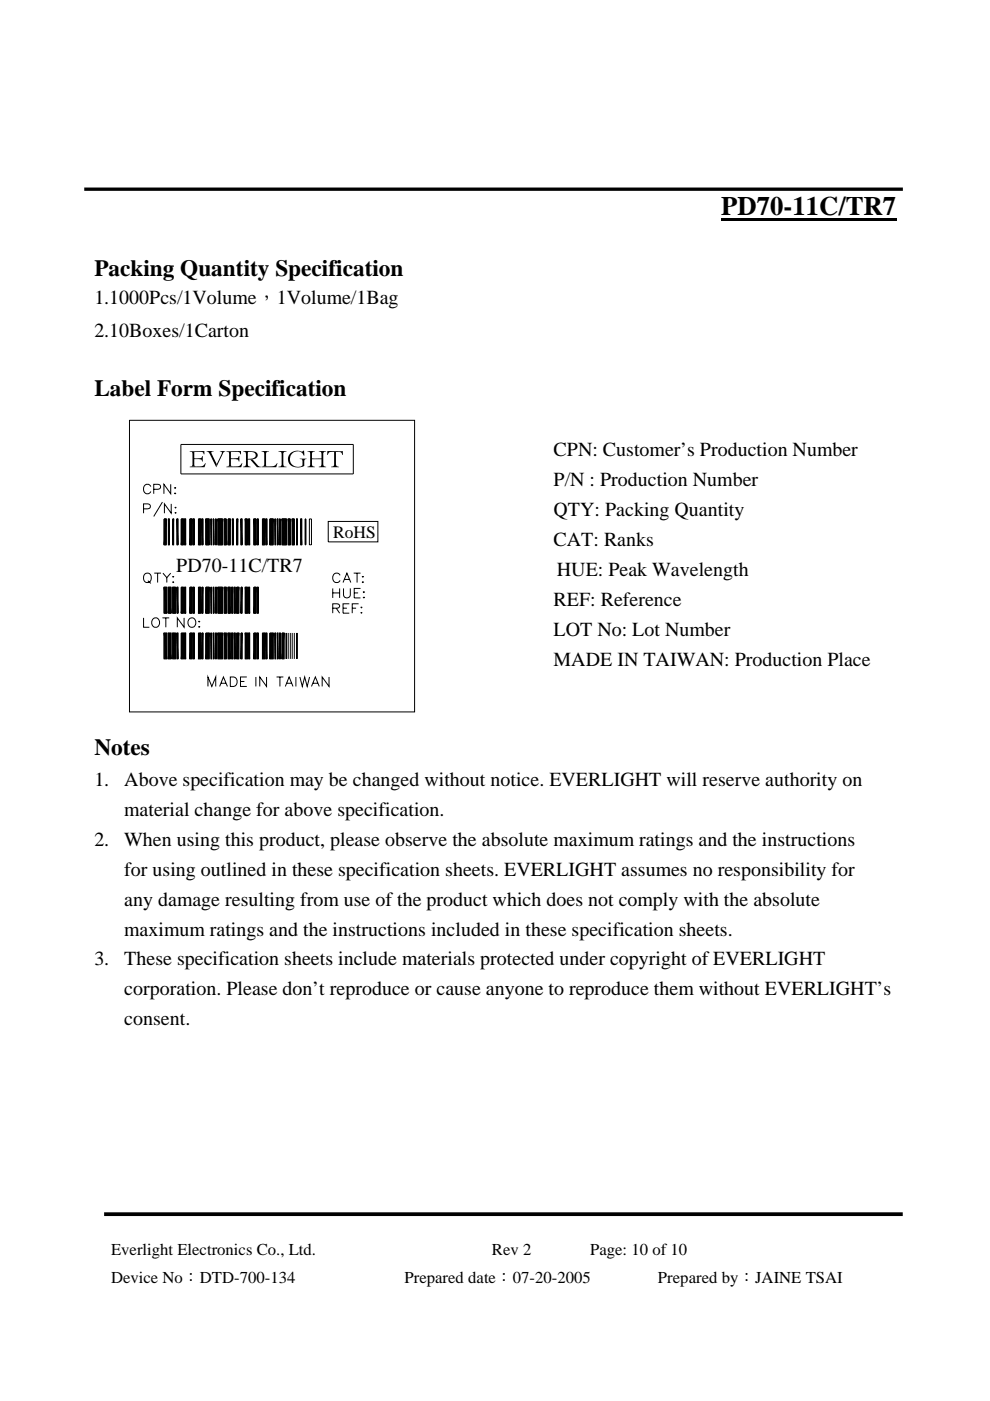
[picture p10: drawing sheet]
<svg xmlns="http://www.w3.org/2000/svg" width="210mm" height="297mm" viewBox="0 0 210 297" stroke-linecap="round" stroke-linejoin="round" font-family="sans-serif">
<path d="M22.1 257.4h169.3" fill="none" stroke="#000" stroke-width=".79" stroke-linecap="butt"/>
<path d="M22.1 86h69.1v69.8h-69.1z" fill="#fff"/>
<g fill="none" stroke="#000" stroke-width=".44">
<path d="M35 110v5.5M38.7 110v5.5M40.5 110v5.5M42.3 110v5.5M47.8 110v5.5M48.6 110v5.5M52.2 110v5.5M54 110v5.5M55.9 110v5.5M61.3 110v5.5M62.2 110v5.5M38.7 124.5v5.5"/>
<path d="M38.7 134.2v5.5M40.5 124.5v5.5M40.5 134.2v5.5M42.3 124.5v5.5M42.3 134.2v5.5M47.8 124.5v5.5M47.8 134.2v5.5M48.6 124.5v5.5M48.6 134.2v5.5M50.4 124.5v5.5M50.4 134.2v5.5M52.2 124.5v5.5"/>
<path d="M52.2 134.2v5.5M54 124.5v5.5M54 134.2v5.5M55.9 134.2v5.5"/>
</g>
<g fill="none" stroke="#000" stroke-width=".21">
<path d="M27.5 89.1h60.4v61.8h-60.4zM38.4 94.2h36.5v6.3h-36.5zM30.4 107.9l1.3-.1a.5 .5 0 0 0 .1-.8l-.5-.2h-.9v2M32 103.2a.86 .86 0 0 0-1.2-.4 .86 .86 0 0 0-.4 1.1 .8 .8 0 0 0 .7 .8 .8 .8 0 0 0 .9-.5M32.6 103.7l1.2-.1a.5 .5 0 0 0 .1-.7l-.4-.2h-.9v2M34.4 106.4l-1.8 3.1M34.8 110h.4l-.4 5.5zM34.8 110v5.5h.4v-5.5M34.8 110h.4M35.2 110v5.5h-.4zM35.7 110h.2v5.5zM35.7 110l.2 5.5h-.2z"/>
<path d="M35.7 110v5.5h.2M35.7 110h.2v5.5M35.8 110v5.5M36.2 102.7v2l-1.4-2v2M36.3 106.8v2l-1.4-2v2M36.6 110h.2l-.2 5.5zM36.6 110v5.5h.2v-5.5M36.6 110h.2M36.7 110v5.5M36.8 110v5.5h-.2zM37 103.4h.2zM37 104.6h.2z"/>
<path d="M37.1 107.6h.2zM37.1 108.7h.2zM37.5 110h.2v5.5zM37.5 110l.2 5.5h-.2zM37.5 110h.2v5.5M37.5 110v5.5h.2M37.6 110v5.5M38.4 110h.5l-.5 5.5zM38.4 110v5.5h.5v-5.5M38.4 110h.5M38.9 110v5.5h-.5zM39.1 110h.2v5.5z"/>
<path d="M39.1 110l.2 5.5h-.2zM39.1 110h.2v5.5M39.1 110v5.5h.2M39.2 110v5.5M40.3 110h.4l-.4 5.5zM40.3 110v5.5h.4v-5.5M40.3 110h.4M40.7 110v5.5h-.4zM41 110h.2v5.5zM41 110l.2 5.5h-.2zM41 110h.2v5.5M41 110v5.5h.2"/>
<path d="M41.1 110v5.5M42.1 110h.4l-.4 5.5zM42.1 110v5.5h.4v-5.5M42.1 110h.4M42.5 110v5.5h-.4zM42.8 110h.2v5.5zM42.8 110l.2 5.5h-.2zM42.8 110h.2v5.5M42.8 110v5.5h.2M42.9 110v5.5M43.6 110h.7v5.5zM43.6 110l.7 5.5h-.7z"/>
<path d="M43.6 110h.7v5.5M43.6 110v5.5h.7M44.7 110l.2 5.5zM44.7 110v5.5l.2-5.5M44.7 110h.2M44.8 110v5.5M45.2 110l.1 5.5zM45.2 110v5.5l.1-5.5M45.2 110h.1M45.3 110v5.5M45.7 110l.1 5.5zM45.7 110v5.5l.1-5.5"/>
<path d="M45.7 110h.1M45.8 110v5.5M46.2 110h1v5.5zM46.2 110l1 5.5h-1zM46.2 110h1v5.5M46.2 110v5.5h1M47.5 110l.5 5.5h-.5zM47.5 110h.5v5.5zM47.5 110v5.5h.5v-5.5M47.5 110h.5M48.4 110h.4l-.4 5.5zM48.4 110v5.5h.4v-5.5"/>
<path d="M48.4 110h.4M48.8 110v5.5h-.4zM49.3 110h.2v5.5zM49.3 110l.2 5.5h-.2zM49.3 110v5.5h.2M49.3 110h.2v5.5M49.4 110v5.5M50.2 110h.2l-.2 5.5zM50.2 110v5.5h.2v-5.5M50.2 110h.2M50.3 110v5.5M50.4 110v5.5h-.2z"/>
<path d="M51.1 110h.2v5.5zM51.1 110l.2 5.5h-.2zM51.1 110h.2v5.5M51.1 110v5.5h.2M51.2 110v5.5M52 110l.5 5.5h-.5zM52 110h.5v5.5zM52 110v5.5h.5v-5.5M52 110h.5M52.7 110h.2v5.5zM52.7 110l.2 5.5h-.2zM52.7 110h.2v5.5"/>
<path d="M52.7 110v5.5h.2M52.8 110v5.5M53.8 110l.5 5.5h-.5zM53.8 110h.5v5.5zM53.8 110v5.5h.5v-5.5M53.8 110h.5M54.5 110h.2v5.5zM54.5 110l.2 5.5h-.2zM54.5 110h.2v5.5M54.5 110v5.5h.2M54.6 110v5.5M55.6 110h.5l-.5 5.5z"/>
<path d="M55.6 110v5.5h.5v-5.5M55.6 110h.5M56.1 110v5.5h-.5zM56.4 110h.2v5.5zM56.4 110l.2 5.5h-.2zM56.4 110v5.5h.2M56.4 110h.2v5.5M56.5 110v5.5M57.2 110h.7l-.7 5.5zM57.2 110v5.5h.7v-5.5M57.2 110h.7M57.9 110v5.5h-.7z"/>
<path d="M58.3 110l.1 5.5zM58.3 110v5.5l.1-5.5M58.3 110h.1M58.4 110v5.5M58.8 110h.1v5.5zM58.8 110l.1 5.5h-.1zM58.8 110v5.5h.1M58.8 110h.1v5.5M58.9 110v5.5M59.3 110l.1 5.5zM59.3 110v5.5l.1-5.5M59.3 110h.1"/>
<path d="M59.4 110v5.5M59.8 110h.9v5.5zM59.8 110l.9 5.5h-.9zM59.8 110v5.5h.9M59.8 110h.9v5.5M61.1 110l.5 5.5h-.5zM61.1 110h.5v5.5zM61.1 110v5.5h.5v-5.5M61.1 110h.5M62 110l.4 5.5h-.4zM62 110h.4v5.5zM62 110v5.5h.4v-5.5"/>
<path d="M62 110h.4M62.9 110h.2v5.5zM62.9 110l.2 5.5h-.2zM62.9 110v5.5h.2M62.9 110h.2v5.5M63 110v5.5M63.8 110h.2v5.5zM63.8 110l.2 5.5h-.2zM63.8 110v5.5h.2M63.8 110h.2v5.5M63.9 110v5.5M64.7 110h.2v5.5h-.2z"/>
<path d="M65.6 110h.4v5.5h-.4zM69.6 110.6h10.5v4.3h-10.5zM30.4 131v2h1.3M30.6 121.8a.95 .95 0 0 1 1.4 .1 .95 .95 0 0 1-.1 1.3 .95 .95 0 0 1-1.4-.1 .95 .95 0 0 1 .1-1.3zM31.3 123.1l.7 .6M32.4 131.3a.94 .94 0 0 1 1.3 .1 .94 .94 0 0 1-.1 1.3 .94 .94 0 0 1-1.3-.1 .94 .94 0 0 1 .1-1.3zM32.7 121.5h1.4M33.4 121.5v2M34.4 131h1.5M34.5 121.5l.9 1 .8-1M34.8 124.5h.6v5.5zM34.8 124.5l.6 5.5h-.6z"/>
<path d="M34.8 134.2h.6v5.5zM34.8 134.2l.6 5.5h-.6zM34.8 124.5h.6v5.5M34.8 124.5v5.5h.6M34.8 134.2v5.5M35.2 131v2M35.4 122.5v1M35.4 134.2v5.5M35.7 124.5h.6v5.5zM35.7 124.5l.6 5.5h-.6zM35.7 134.2h.6v5.5zM35.7 134.2l.6 5.5h-.6z"/>
<path d="M35.7 124.5h.6v5.5M35.7 124.5v5.5h.6M35.7 134.2v5.5M36.3 134.2v5.5M36.6 124.5h.6v5.5zM36.6 124.5l.6 5.5h-.6zM36.6 134.2h.6v5.5zM36.6 134.2l.6 5.5h-.6zM36.6 124.5h.6v5.5M36.6 124.5v5.5h.6M36.6 134.2v5.5M36.7 122.2v.2z"/>
<path d="M36.7 123.3v.2zM37.2 134.2v5.5M37.5 124.5h.2v5.5zM37.5 124.5l.2 5.5h-.2zM37.5 134.2h.2v5.5zM37.5 134.2l.2 5.5h-.2zM37.5 124.5h.2v5.5M37.5 124.5v5.5h.2M37.5 134.2v5.5M37.6 124.5v5.5M37.6 134.2v5.5M37.7 134.2v5.5"/>
<path d="M38.4 124.5h.5l-.5 5.5zM38.4 134.2h.5l-.5 5.5zM38.4 124.5v5.5h.5v-5.5M38.4 134.2v5.5M38.4 124.5h.5M38.9 124.5v5.5h-.5zM38.9 134.2v5.5h-.5zM38.9 134.2v5.5M39 131v2l-1.4-2v2M39.1 124.5h.2v5.5zM39.1 124.5l.2 5.5h-.2zM39.1 134.2h.2v5.5z"/>
<path d="M39.1 134.2l.2 5.5h-.2zM39.1 124.5h.2v5.5M39.1 124.5v5.5h.2M39.1 134.2v5.5M39.2 124.5v5.5M39.2 134.2v5.5M39.3 134.2v5.5M40.1 131.3a.94 .94 0 0 1 1.3 .1 .94 .94 0 0 1-.1 1.3 .94 .94 0 0 1-1.3-.1 .94 .94 0 0 1 .1-1.3zM40.3 124.5h.4l-.4 5.5zM40.3 134.2h.4l-.4 5.5zM40.3 124.5v5.5h.4v-5.5M40.3 134.2v5.5"/>
<path d="M40.3 124.5h.4M40.7 124.5v5.5h-.4zM40.7 134.2v5.5h-.4zM40.7 134.2v5.5M41 124.5h.2v5.5zM41 124.5l.2 5.5h-.2zM41 134.2h.2v5.5zM41 134.2l.2 5.5h-.2zM41 124.5h.2v5.5M41 124.5v5.5h.2M41 134.2v5.5M41.1 124.5v5.5"/>
<path d="M41.1 134.2v5.5M41.2 134.2v5.5M42.1 124.5h.4l-.4 5.5zM42.1 134.2h.4l-.4 5.5zM42.1 124.5v5.5h.4v-5.5M42.1 134.2v5.5M42.1 124.5h.4M42.1 131.8h.2zM42.1 132.9h.2zM42.5 124.5v5.5h-.4zM42.5 134.2v5.5h-.4zM42.5 134.2v5.5"/>
<path d="M42.8 124.5h.2l-.2 5.5zM42.8 134.2h.2l-.2 5.5zM42.8 124.5v5.5h.2v-5.5M42.8 134.2v5.5M42.8 124.5h.2M42.9 124.5v5.5M42.9 134.2v5.5M43 124.5v5.5h-.2zM43 134.2v5.5h-.2zM43 134.2v5.5M43.6 124.5h.7l-.7 5.5zM43.6 134.2h.7l-.7 5.5z"/>
<path d="M43.6 124.5v5.5h.7v-5.5M43.6 134.2v5.5M43.6 124.5h.7M44.3 124.5v5.5h-.7zM44.3 134.2v5.5h-.7zM44.3 134.2v5.5M44.7 124.5l.2 5.5zM44.7 134.2l.2 5.5zM44.7 124.5v5.5l.2-5.5M44.7 134.2v5.5M44.7 124.5h.2M44.8 124.5v5.5"/>
<path d="M44.8 134.2v5.5M44.9 134.2v5.5M45.2 124.5l.1 5.5zM45.2 134.2l.1 5.5zM45.2 124.5l.1 5.5M45.2 134.2v5.5M45.3 124.5v5.5M45.3 134.2v5.5M45.7 124.5l.1 5.5zM45.7 134.2l.1 5.5zM45.7 124.5l.1 5.5M45.7 134.2v5.5"/>
<path d="M45.8 124.5v5.5M45.8 134.2v5.5M46.2 124.5h1v5.5zM46.2 124.5l1 5.5h-1zM46.2 134.2h1v5.5zM46.2 134.2l1 5.5h-1zM46.2 124.5h1v5.5M46.2 124.5v5.5h1M46.2 134.2v5.5M47.2 134.2v5.5M47.5 124.5h.5v5.5zM47.5 124.5l.5 5.5h-.5z"/>
<path d="M47.5 134.2h.5v5.5zM47.5 134.2l.5 5.5h-.5zM47.5 124.5v5.5h.5M47.5 134.2v5.5M47.5 124.5h.5v5.5M48 134.2v5.5M48.4 124.5h.4v5.5zM48.4 124.5l.4 5.5h-.4zM48.4 134.2h.4v5.5zM48.4 134.2l.4 5.5h-.4zM48.4 124.5h.4v5.5M48.4 124.5v5.5h.4"/>
<path d="M48.4 134.2v5.5M48.8 134.2v5.5M49.1 124.5h.2v5.5zM49.1 124.5l.2 5.5h-.2zM49.1 134.2h.2v5.5zM49.1 134.2l.2 5.5h-.2zM49.1 124.5h.2v5.5M49.1 124.5v5.5h.2M49.1 134.2v5.5M49.2 124.5v5.5M49.2 134.2v5.5M49.3 134.2v5.5"/>
<path d="M49.7 124.5h.2v5.5zM49.7 124.5l.2 5.5h-.2zM49.7 134.2h.2v5.5zM49.7 134.2l.2 5.5h-.2zM49.7 124.5v5.5h.2M49.7 134.2v5.5M49.7 124.5h.2v5.5M49.8 124.5v5.5M49.8 134.2v5.5M49.9 134.2v5.5M50.2 124.5h.4l-.4 5.5zM50.2 134.2h.4l-.4 5.5z"/>
<path d="M50.2 124.5v5.5h.4v-5.5M50.2 134.2v5.5M50.2 124.5h.4M50.6 124.5v5.5h-.4zM50.6 134.2v5.5h-.4zM50.6 134.2v5.5M51.1 124.5h.2l-.2 5.5zM51.1 134.2h.2l-.2 5.5zM51.1 124.5v5.5h.2v-5.5M51.1 134.2v5.5M51.1 124.5h.2M51.2 124.5v5.5"/>
<path d="M51.2 134.2v5.5M51.3 124.5v5.5h-.2zM51.3 134.2v5.5h-.2zM51.3 134.2v5.5M52 124.5h.5v5.5zM52 124.5l.5 5.5h-.5zM52 134.2h.5v5.5zM52 134.2l.5 5.5h-.5zM52 124.5h.5v5.5M52 124.5v5.5h.5M52 134.2v5.5M52.5 134.2v5.5"/>
<path d="M52.7 124.5h.2v5.5zM52.7 124.5l.2 5.5h-.2zM52.7 134.2h.2v5.5zM52.7 134.2l.2 5.5h-.2zM52.7 124.5h.2v5.5M52.7 124.5v5.5h.2M52.7 134.2v5.5M52.8 124.5v5.5M52.8 134.2v5.5M52.9 134.2v5.5M53.8 124.5h.5l-.5 5.5zM53.8 134.2h.5l-.5 5.5z"/>
<path d="M53.8 124.5v5.5h.5v-5.5M53.8 134.2v5.5M53.8 124.5h.5M54.3 124.5v5.5h-.5zM54.3 134.2v5.5h-.5zM54.3 134.2v5.5M54.5 124.5h.2v5.5zM54.5 124.5l.2 5.5h-.2zM54.5 134.2h.2v5.5zM54.5 134.2l.2 5.5h-.2zM54.5 124.5h.2v5.5M54.5 124.5v5.5h.2"/>
<path d="M54.5 134.2v5.5M54.6 124.5v5.5M54.6 134.2v5.5M54.7 134.2v5.5M55.6 134.2h.5l-.5 5.5zM55.6 134.2v5.5M56.1 134.2v5.5h-.5zM56.1 134.2v5.5M56.4 134.2h.2v5.5zM56.4 134.2l.2 5.5h-.2zM56.4 134.2v5.5M56.5 134.2v5.5"/>
<path d="M56.6 134.2v5.5M57.2 134.2h.7l-.7 5.5zM57.2 134.2v5.5M57.9 134.2v5.5h-.7zM57.9 134.2v5.5M58.3 134.2l.1 5.5zM58.3 134.2v5.5M58.4 134.2v5.5M58.8 134.2h.1v5.5zM58.8 134.2l.1 5.5h-.1zM58.8 134.2v5.5M58.9 134.2v5.5"/>
<path d="M59.3 134.2l.1 5.5zM59.3 134.2v5.5M59.4 134.2v5.5M59.8 134.2h.4l-.4 5.5zM59.8 134.2v5.5M60.2 134.2v5.5h-.4zM60.2 134.2v5.5M60.6 134.2v5.5M60.7 134.2v5.5M61.1 134.2v5.5M61.6 134.2v5.5M62 134.2v5.5"/>
<path d="M62.4 134.2v5.5M62.9 134.2v5.5M63.1 134.2v5.5M70.5 128.9h1.3a.44 .44 0 0 0 0-.8l-1.3-.1v2M70.5 124.8v2M70.5 125.7h1.5M71.3 128.9l.7 1.1M72 124.8v2M72.1 122a.86 .86 0 0 0-1.2-.4 .86 .86 0 0 0-.4 1.1 .81 .81 0 0 0 .7 .8 .81 .81 0 0 0 .9-.5M72.7 123.5l.9-2 .8 2M72.7 128.9h.9M72.8 124.8v1.4a.74 .74 0 0 0 .8 .6 .74 .74 0 0 0 .7-.6v-1.4"/>
<path d="M73 122.9h1.1M74.1 128h-1.4v2h1.4M74.7 128.9h.8M75 121.5h1.4M75.1 125.7h.8M75.7 121.5v2M76 128h-1.3v2M76.4 124.8h-1.3v2h1.3M76.5 128.8h.2zM76.6 129.8v.2zM76.8 122.3h.2zM76.8 123.4h.2z"/>
<path d="M77 125.5h.3zM77 126.7h.3zM44.1 145.5v-2l.8 2 .8-2v2M46.6 145.5l.8-2 .8 2M46.9 144.9h1M48.8 143.5h.8a1.05 1.05 0 0 1 .7 1 1.05 1.05 0 0 1-.7 1h-.8zM51 144.5h.8M52.3 143.5h-1.3v2h1.3M54.3 143.5v2M56.5 143.5v2l-1.4-2v2M58.6 143.5h1.5M59.4 143.5v2"/>
<path d="M60.5 145.5l.8-2 .8 2M60.8 144.9h1M62.7 143.5v2M63.6 143.5l.5 2 .5-2 .5 2 .5-2M66 145.5l.9-2 .8 2M66.4 144.9h1M69.8 143.5v2l-1.5-2v2"/>
</g>
<g fill="#000">
<path d="M43.6 110l.7 5.5h-.7zM43.6 110h.7v5.5zM46.2 110l1 5.5h-1zM46.2 110h1v5.5zM57.2 110h.7l-.7 5.5zM57.9 110v5.5h-.7zM59.8 110l.9 5.5h-.9zM59.8 110h.9v5.5zM34.8 124.5l.6 5.5h-.6zM34.8 134.2l.6 5.5h-.6zM34.8 124.5h.6v5.5zM34.8 134.2h.6v5.5z"/>
<path d="M35.7 124.5l.6 5.5h-.6zM35.7 134.2l.6 5.5h-.6zM35.7 124.5h.6v5.5zM35.7 134.2h.6v5.5zM36.6 124.5l.6 5.5h-.6zM36.6 134.2l.6 5.5h-.6zM36.6 124.5h.6v5.5zM36.6 134.2h.6v5.5zM43.6 124.5h.7l-.7 5.5zM43.6 134.2h.7l-.7 5.5zM44.3 124.5v5.5h-.7zM44.3 134.2v5.5h-.7z"/>
<path d="M46.2 124.5l1 5.5h-1zM46.2 134.2l1 5.5h-1zM46.2 124.5h1v5.5zM46.2 134.2h1v5.5zM57.2 134.2h.7l-.7 5.5zM57.9 134.2v5.5h-.7z"/>
<path d="M40.3 95.7l2 .1h-1l-.1 .2v1.2l1 .1h-1v1.3l.2 .3h.8l-2 .1 .5-.1 .1-.3v-2.4l-.1-.3z" fill-rule="evenodd"/>
<path d="M41.2 97.2l1.4-.1 .4-.4v1.2l-.3-.4z" fill-rule="evenodd"/>
<path d="M40.2 95.6h3.1v.7h-.1l-.2-.4-.3-.1z" fill-rule="evenodd"/>
<path d="M40.2 99l2-.1a1.11 1.11 0 0 0 1.3-.7h.1l-.2 .9z" fill-rule="evenodd"/>
<path d="M43.8 95.6h1.5l-.5 .3 1.2 2.5-.1 .7-1.5-2.9z" fill-rule="evenodd"/>
<path d="M46.6 95.6l1.2 .1-.3 .1-.2 .3-1.4 3 .1-.7 1.1-2.4z" fill-rule="evenodd"/>
<path d="M48 95.7l2.1 .1h-1.1v.2v1.2l1 .1h-1v1.3l.1 .3h.9l-2 .1 .4-.1 .2-.3v-2.4l-.1-.3z" fill-rule="evenodd"/>
<path d="M49 97.2l1.4-.1 .4-.4v1.2l-.3-.4z" fill-rule="evenodd"/>
<path d="M48 95.6h3.1v.7l-.4-.4-.3-.1z" fill-rule="evenodd"/>
<path d="M48 99l2-.1a1.15 1.15 0 0 0 1.3-.7h.1l-.3 .9z" fill-rule="evenodd"/>
<path d="M51.6 95.6l2.5 .2h-1.5l-.1 .2v1.3h1.4l-1.4 .2 .1 1.3 .5 .3h-1.5l.4-.3 .2-.4v-2.2l-.1-.3z" fill-rule="evenodd"/>
<path d="M53 97.4h.5l1.2 1.4 .6 .3h-.8z" fill-rule="evenodd"/>
<path d="M52.9 95.8h1.2a.79 .79 0 0 1 .5 .9 .79 .79 0 0 1-.7 .6h-1.4l.9-.1a.74 .74 0 0 0 .7-1l-.2-.2z" fill-rule="evenodd"/>
<path d="M55.4 95.6h1.6l-.4 .2-.2 .4v2.5l.1 .2h.5l-1.6 .1 .4-.1 .2-.5v-2.2l-.1-.3z" fill-rule="evenodd"/>
<path d="M55.4 99l2.2-.1a1.56 1.56 0 0 0 1.2-.7l-.2 .9z" fill-rule="evenodd"/>
<path d="M59 95.6h1.7l-.5 .2-.1 .3v2.4l.1 .4 .5 .2h-1.7l.6-.3 .1-.2v-2.4l-.1-.4z" fill-rule="evenodd"/>
<path d="M61.6 96.1l1-.5 1.1 .1a1.77 1.77 0 0 0-1.8 .5 1.77 1.77 0 0 0-.3 1.9l.2 .2a1.74 1.74 0 0 0 1.4 .7 1.66 1.66 0 0 1-2.2-1.7l.2-.7z" fill-rule="evenodd"/>
<path d="M63.1 95.7l1 .1z" fill-rule="evenodd"/>
<path d="M63.7 95.8l.8-.3v1.1z" fill-rule="evenodd"/>
<path d="M63.5 97.2h1.5l-.3 .2-.2 .3v1.1l-.9 .3-1.3-.1a1.98 1.98 0 0 0 1.8-.3v-1.3z" fill-rule="evenodd"/>
<path d="M65.2 95.6h1.6l-.5 .2-.2 .3v1.1l2.1 .2h-2.1l.1 1.4 .6 .3h-1.6l.4-.2 .2-.4v-2.3l-.1-.4z" fill-rule="evenodd"/>
<path d="M67.6 95.6h1.6l-.5 .2-.2 .3v2.3l.2 .4 .5 .3h-1.6l.4-.2 .2-.4v-1.1l-2.1-.2h2.1l-.1-1.4z" fill-rule="evenodd"/>
<path d="M70.8 95.8h.4l.1 3 .6 .3h-1.7l.5-.3 .1-.3z" fill-rule="evenodd"/>
<path d="M69.4 95.6h3.3l-2.7 .2-.6 .7z" fill-rule="evenodd"/>
<path d="M71.6 95.8l1.1-.2v.9h-.1a.75 .75 0 0 0-1-.7z" fill-rule="evenodd"/>
</g>
<path d="M60 134.2v5.5" fill="none" stroke="#000" stroke-width=".42"/>
<path d="M152.9 46.3h37.1v.5h-37.1z" fill="#000"/>
<path d="M17.9 40.1h173.5" fill="none" stroke="#000" stroke-width=".71" stroke-linecap="butt"/>
<text font-size="5.7" x="152.9" y="45.7">PD70-11C/TR7</text>
<g font-size="4.9">
<text x="20" y="58.5">Packing Quantity Specification</text>
<text x="20" y="83.9">Label Form Specification</text>
<text x="20" y="160.1">Notes</text>
</g>
<g font-size="4.2">
<text x="20" y="64.5">1.1000Pcs/1Volume，1Volume/1Bag</text>
<text x="20" y="71.4">2.10Boxes/1Carton</text>
<text x="117.4" y="96.8">CPN: Customer’s Production Number</text>
<text x="117.4" y="103.1">P/N : Production Number</text>
<text x="117.4" y="109.5">QTY: Packing Quantity</text>
<text x="117.4" y="115.8">CAT: Ranks</text>
<text x="37.4" y="121.4">PD70-11C/TR7</text>
<text x="118.1" y="122.2">HUE: Peak Wavelength</text>
<text x="117.4" y="128.5">REF: Reference</text>
<text x="117.4" y="134.9">LOT No: Lot Number</text>
<text x="117.4" y="141.2">MADE IN TAIWAN: Production Place</text>
<text x="20" y="166.6">1.</text>
<text x="26.4" y="166.6">Above specification may be changed without notice. EVERLIGHT will reserve authority on</text>
<text x="26.4" y="173">material change for above specification.</text>
<text x="20" y="179.3">2.</text>
<text x="26.4" y="179.3">When using this product, please observe the absolute maximum ratings and the instructions</text>
<text x="26.4" y="185.7">for using outlined in these specification sheets. EVERLIGHT assumes no responsibility for</text>
<text x="26.4" y="192">any damage resulting from use of the product which does not comply with the absolute</text>
<text x="26.4" y="198.4">maximum ratings and the instructions included in these specification sheets.</text>
<text x="20" y="204.7">3.</text>
<text x="26.4" y="204.7">These specification sheets include materials protected under copyright of EVERLIGHT</text>
<text x="26.4" y="211.1">corporation. Please don’t reproduce or cause anyone to reproduce them without EVERLIGHT’s</text>
<text x="26.4" y="217.4">consent.</text>
</g>
<text font-size="3.7" x="70.6" y="114">RoHS</text>
<g font-size="3.5">
<text x="23.6" y="266">Everlight Electronics Co., Ltd.</text>
<text x="104.3" y="266">Rev 2</text>
<text x="125.1" y="266">Page: 10 of 10</text>
<text x="23.6" y="272">Device No：DTD-700-134</text>
<text x="85.8" y="272">Prepared date：07-20-2005</text>
<text x="139.5" y="272">Prepared by：JAINE TSAI</text>
</g>
</svg>
